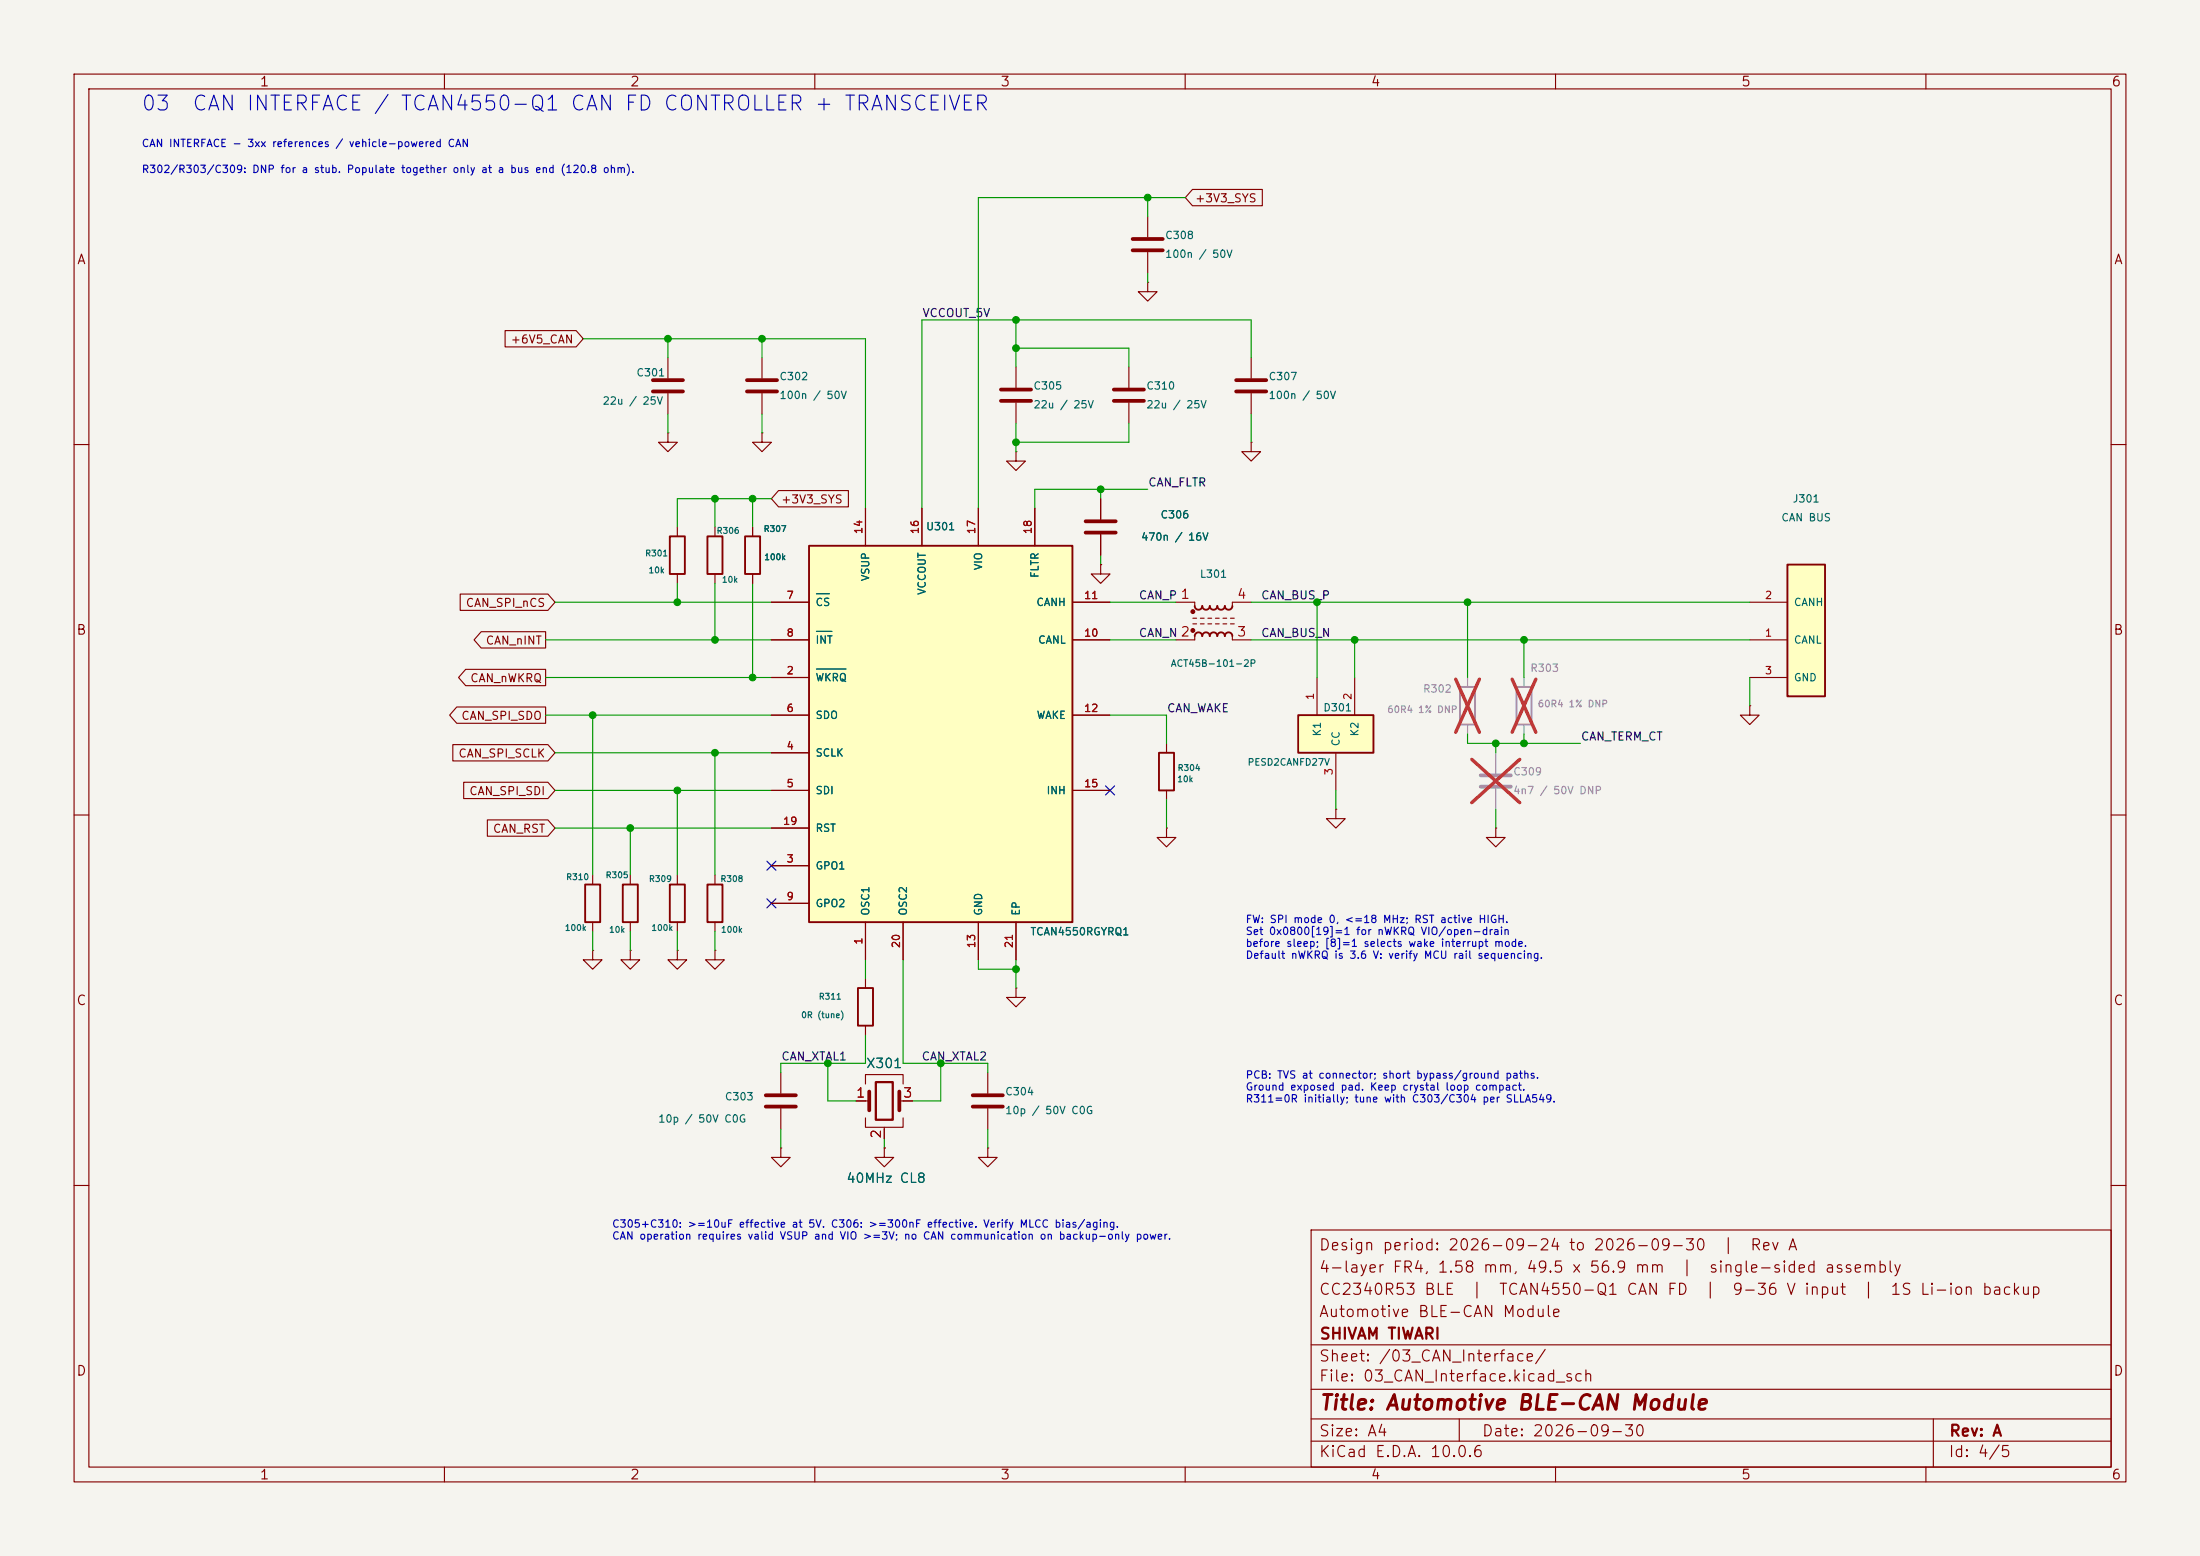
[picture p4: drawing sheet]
<svg xmlns="http://www.w3.org/2000/svg" width="297mm" height="210mm" viewBox="0 0 297 210" stroke-linecap="round" stroke-linejoin="round" font-family="sans-serif">
<path d="M0 0h297v210h-297z" fill="#f5f4ef" stroke="#f5f4ef" stroke-width=".14"/>
<g fill="none" stroke="#840000" stroke-width=".15">
<path d="M10 10h277v190h-277zM12 12h273v186h-273zM60 10v2M110 10v2M160 10v2M210 10v2M260 10v2M10 60h2M285 60h2M10 110h2M157.5 100.3v1.3M157.5 106.7v1.3"/>
<path d="M180.3 109.2v1.3h1.3l-1.3 1.3-1.2-1.3h1.2M180.3 109.2h.1M201.9 111.8v1.2h1.3l-1.3 1.3-1.2-1.3h1.2M201.9 111.8h.1M285 110h2M85.1 128.3v1.2h1.3l-1.3 1.3-1.3-1.3h1.3M85.1 128.3h.1M91.4 128.3v1.2h1.3l-1.3 1.3-1.2-1.3h1.2M91.4 128.3h.1M115.6 148.6h1.7M116.8 146.3v-1.3h5.1v1.3M116.8 150.9v1.2h5.1v-1.2"/>
<path d="M119.4 154.9v1.3h1.2l-1.2 1.3-1.3-1.3h1.3M119.4 154.9h.1M119.4 152.1v1.6M121.4 148.6h1.8M10 160h2M177 166h108v32h-108zM285 160h2M60 198v2M110 198v2M160 198v2M177 194.5h108M177 191.5h108"/>
<path d="M177 187.5h108M177 181.5h108M197 191.5v3M210 198v2M260 198v2M261 191.5v6.5"/>
</g>
<path d="M117.3 147.3v2.6M121.4 147.3v2.6" fill="none" stroke="#840000" stroke-width=".51"/>
<path d="M118.2 146.1h2.3v5h-2.3z" fill="none" stroke="#840000" stroke-width=".3"/>
<path d="M156.5 101.6h2v5.1h-2z" fill="none" stroke="#840000" stroke-width=".25"/>
<path d="M109.2 73.7h35.6v50.8h-35.6z" fill="#ffffc2"/>
<path d="M100.6 72.4h2v5.1h-2zM109.2 73.7h35.6v50.8h-35.6zM161.3 81.8a.51 .51 0 0 0 .5 .5 .51 .51 0 0 0 .5-.5 .51 .51 0 0 0 .5 .5 .51 .51 0 0 0 .5-.5 .51 .51 0 0 0 .5 .5 .51 .51 0 0 0 .5-.5 .51 .51 0 0 0 .5 .5 .51 .51 0 0 0 .6-.5 .51 .51 0 0 0 .5 .5 .51 .51 0 0 0 .5-.5M161.3 85.9a.51 .51 0 0 1 .5-.6 .51 .51 0 0 1 .5 .6 .51 .51 0 0 1 .5-.6 .51 .51 0 0 1 .5 .6 .51 .51 0 0 1 .5-.6 .51 .51 0 0 1 .5 .6 .51 .51 0 0 1 .5-.6 .51 .51 0 0 1 .6 .6 .51 .51 0 0 1 .5-.6 .51 .51 0 0 1 .5 .6M95.5 119.4h2v5.1h-2z" fill="none" stroke="#840000" stroke-width=".25"/>
<g fill="none" stroke="#840000" stroke-width=".15">
<path d="M101.6 71.1v1.3M101.6 77.5v1.2M116.8 68.6v5.1M124.5 68.6v5.1M132.1 68.6v5.1M139.7 68.6v5.1M148.6 76.2v1.3h1.3l-1.3 1.2-1.3-1.2h1.3M148.6 76.2h.1M104.1 91.4h5.1M104.1 96.5h5.1M104.1 81.3h5.1M104.1 86.4h5.1"/>
<path d="M144.8 96.5h5.1M144.8 81.3h5.1M144.8 86.4h5.1M158.7 81.3h2.6v.5M161 83.4h.5M161 84.2h.5M161.3 85.9v.5h-2.6M162.1 83.4h.5M162.1 84.2h.5M163.1 83.4h.5M163.1 84.2h.5M164.1 83.4h.5"/>
<path d="M164.1 84.2h.5M165.1 83.4h.5M165.1 84.2h.5M166.1 83.4h.5M166.1 84.2h.5M166.4 85.9v.5h2.5M168.9 81.3h-2.5v.5M236.2 95.3v1.2h1.3l-1.3 1.3-1.3-1.3h1.3M236.2 95.3h.1M96.5 118.1v1.3M104.1 116.8h5.1M104.1 101.6h5.1"/>
<path d="M104.1 106.7h5.1M104.1 111.8h5.1M144.8 106.7h5.1M96.5 128.3v1.2h1.3l-1.3 1.3-1.3-1.3h1.3M96.5 128.3h.1M96.5 124.5v1.2M104.1 121.9h5.1M116.8 124.5v5M121.9 124.5v5M132.1 124.5v5M137.2 124.5v5"/>
</g>
<path d="M110.2 90.3h4M110.2 80.1h1.8M110.2 85.2h2.1" fill="none" stroke="#006464" stroke-width=".15"/>
<g fill="#840000" stroke="#840000" stroke-width=".15">
<circle cx="161" cy="82.5" r=".25"/>
<circle cx="161" cy="85.1" r=".25"/>
</g>
<path d="M241.3 76.2h5.1v17.8h-5.1z" fill="#ffffc2"/>
<path d="M90.4 72.4h2.1v5.1h-2.1zM95.5 72.4h2v5.1h-2zM241.3 76.2h5.1v17.8h-5.1z" fill="none" stroke="#840000" stroke-width=".25"/>
<path d="M168.9 59.7v1.3h1.3l-1.3 1.2-1.3-1.2h1.3M168.9 59.7h.1M91.4 71.1v1.3M91.4 77.5v1.2M96.5 71.1v1.3M96.5 77.5v1.2M236.2 86.4h5.1M236.2 81.3h5.1M236.2 91.4h5.1" fill="none" stroke="#840000" stroke-width=".15"/>
<path d="M197.1 92.7h2v5.1h-2zM204.7 92.7h2.1v5.1h-2.1z" fill="none" stroke="#9c9b98" stroke-width=".25"/>
<path d="M198.1 91.4v1.3M198.1 97.8v1.3M205.7 91.4v1.3M205.7 97.8v1.3M201.9 101.6v2.8M201.9 106.4v2.8" fill="none" stroke="#9c9b98" stroke-width=".15"/>
<path d="M196.5 91.7l3.2 7.1M199.7 91.7l-3.2 7.1M204.1 91.7l3.2 7.1M207.3 91.7l-3.2 7.1M198.7 102.5l6.5 5.8M205.2 102.5l-6.5 5.8" fill="none" stroke="#e12e31" stroke-width=".46"/>
<path d="M199.9 104.6h4.1M199.9 106.2h4.1" fill="none" stroke="#9c9b98" stroke-width=".51"/>
<path d="M175.3 96.5h10.1v5.1h-10.1z" fill="#ffffc2"/>
<path d="M175.3 96.5h10.1v5.1h-10.1zM79 119.4h2v5.1h-2zM84.1 119.4h2v5.1h-2zM90.4 119.4h2.1v5.1h-2.1zM115.8 133.4h2.1v5h-2.1z" fill="none" stroke="#840000" stroke-width=".25"/>
<g fill="none" stroke="#840000" stroke-width=".15">
<path d="M154.9 38.1v1.3h1.3l-1.3 1.2-1.2-1.2h1.2M154.9 38.1h.1M154.9 29.2v2.8M154.9 34v2.8M161 25.6h9.4v2.2h-9.4l-1-1.1zM68.2 44.6h9.6l.9 1.1-.9 1.1h-9.6zM90.2 58.4v1.3h1.2l-1.2 1.3-1.3-1.3h1.3M90.2 58.4h.1M90.2 48.3v2.8M90.2 53.1v2.8M102.9 58.4v1.3h1.2l-1.2 1.3-1.3-1.3h1.3M102.9 58.4h.1"/>
<path d="M102.9 48.3v2.8M102.9 53.1v2.8M137.2 49.5v2.8M137.2 54.4v2.8M152.4 49.5v2.8M152.4 54.4v2.8M168.9 48.3v2.8M168.9 53.1v2.8M101.6 71.1v1.3M101.6 77.5v1.2M105.1 66.2h9.4v2.2h-9.4l-1-1.1zM116.8 68.6v5.1"/>
<path d="M124.5 68.6v5.1M132.1 68.6v5.1M137.2 61v1.2h1.2l-1.2 1.3-1.3-1.3h1.3M137.2 61h.1M139.7 68.6v5.1M148.6 76.2h.1M148.6 67.3v2.8M148.6 72.1v2.8M61.7 95.4h12v2.2h-12l-1-1.1zM62.1 80.2h11.9l.9 1.1-.9 1.1h-11.9zM62.9 90.3h10.8v2.2h-10.8l-1-1.1zM65 85.3h8.7v2.2h-8.7l-1-1.1z"/>
<path d="M104.1 91.4h5.1M104.1 96.5h5.1M104.1 81.3h5.1M104.1 86.4h5.1M144.8 96.5h5.1M144.8 81.3h5.1M144.8 86.4h5.1M177.8 91.4v5.1M182.9 91.4v5.1M61.1 100.5h12.9l.9 1.1-.9 1.1h-12.9zM62.6 105.6h11.4l.9 1.1-.9 1.1h-11.4zM65.8 110.7h8.2l.9 1.1-.9 1.1h-8.2z"/>
<path d="M80 118.1v1.3M85.1 118.1v1.3M91.4 118.1v1.3M104.1 116.8h5.1M104.1 101.6h5.1M104.1 106.7h5.1M104.1 111.8h5.1M144.8 106.7h5.1M157.5 111.8v1.2h1.2l-1.2 1.3-1.3-1.3h1.3M157.5 111.8h.1M180.3 101.6v5.1M80 128.3v1.2h1.3l-1.3 1.3-1.3-1.3h1.3"/>
<path d="M80 128.3h.1M80 124.5v1.2M85.1 124.5v1.2M91.4 124.5v1.2M104.1 121.9h5.1M116.8 124.5v5M116.8 132.1v1.3M116.8 138.4v1.3M121.9 124.5v5M132.1 124.5v5M137.2 133.4v1.2h1.2l-1.2 1.3-1.3-1.3h1.3M137.2 133.4h.1"/>
<path d="M137.2 124.5v5M105.4 154.9v1.3h1.3l-1.3 1.3-1.3-1.3h1.3M105.4 154.9h.1M105.4 144.8v2.8M105.4 149.6v2.8M115.6 148.6h1.2M119.4 154.9h.1M119.4 152.4v1.3M121.9 148.6h1.3M133.3 154.9v1.3h1.3l-1.3 1.3-1.2-1.3h1.2M133.3 154.9h.1M133.3 144.8v2.8"/>
<path d="M133.3 149.6v2.8"/>
</g>
<g fill="none" stroke="#840000" stroke-width=".51">
<path d="M152.9 32.3h4.1M152.9 33.8h4.1M88.1 51.3h4.1M88.1 52.8h4.1M100.8 51.3h4.1M100.8 52.8h4.1M135.1 52.6h4.1M135.1 54.1h4.1M150.4 52.6h4M150.4 54.1h4M166.9 51.3h4M166.9 52.8h4"/>
<path d="M146.6 70.4h4M146.6 71.9h4M103.4 147.8h4M103.4 149.4h4M131.3 147.8h4.1M131.3 149.4h4.1"/>
</g>
<g fill="none" stroke="#009600" stroke-width=".15">
<path d="M154.9 26.7v2.5M154.9 36.8v1.3M160 26.7h-27.9v41.9M78.7 45.7h38.1v22.9M90.2 45.7v2.6M90.2 55.9v2.5M102.9 45.7v2.6M102.9 55.9v2.5M137.2 43.2v6.3M137.2 57.2v3.8M137.2 47h15.2v2.5M152.4 57.2v2.5h-15.2"/>
<path d="M168.9 48.3v-5.1h-44.4v25.4M168.9 55.9v3.8M91.4 78.7v2.6M96.5 67.3v3.8M96.5 78.7v7.7M101.6 67.3v3.8M101.6 78.7v12.7M104.1 67.3h-12.7v3.8M148.6 66v1.3M148.6 74.9v1.3M154.9 66h-15.2v2.6M73.7 96.5h30.4"/>
<path d="M73.7 86.4h30.4M73.7 91.4h30.4M74.9 81.3h29.2M80 96.5v21.6M149.9 96.5h7.6v3.8M149.9 86.4h8.8M149.9 81.3h8.8M168.9 86.4h67.3M168.9 81.3h67.3M177.8 81.3v10.1M182.9 86.4v5M198.1 81.3v10.1"/>
<path d="M198.1 99.1v1.2h15.3M205.7 86.4v5M205.7 99.1v1.2M236.2 91.4v3.9M74.9 101.6h29.2M74.9 106.7h29.2M74.9 111.8h29.2M85.1 111.8v6.3M91.4 106.7v11.4M96.5 101.6v16.5M157.5 108v3.8M180.3 106.7v2.5"/>
<path d="M201.9 100.3v1.3M201.9 109.2v2.6M80 125.7v2.6M85.1 125.7v2.6M91.4 125.7v2.6M96.5 125.7v2.6M116.8 139.7v3.8h-11.4v1.3M116.8 129.5v2.6M121.9 129.5v14h11.4v1.3M132.1 129.5v1.3h5.1M137.2 129.5v3.9M105.4 152.4v2.5"/>
<path d="M111.8 143.5v5.1h3.8M119.4 153.7v1.2M127 143.5v5.1h-3.8M133.3 152.4v2.5"/>
</g>
<path d="M103.5 116.2l1.2 1.2M104.7 116.2l-1.2 1.2M149.3 106.1l1.2 1.2M150.5 106.1l-1.2 1.2M103.5 121.3l1.2 1.2M104.7 121.3l-1.2 1.2" fill="none" stroke="#000084" stroke-width=".15"/>
<path d="M110.2 90.3h4M110.2 80.1h1.8M110.2 85.2h2.1" fill="none" stroke="#006464" stroke-width=".15"/>
<g fill="#009600" stroke="#009600" stroke-width=".14">
<circle cx="91.4" cy="106.7" r=".46"/>
<circle cx="96.5" cy="101.6" r=".46"/>
<circle cx="80" cy="96.5" r=".46"/>
<circle cx="85.1" cy="111.8" r=".46"/>
<circle cx="101.6" cy="91.4" r=".46"/>
<circle cx="96.5" cy="86.4" r=".46"/>
<circle cx="91.4" cy="81.3" r=".46"/>
<circle cx="137.2" cy="130.8" r=".46"/>
<circle cx="127" cy="143.5" r=".46"/>
<circle cx="111.8" cy="143.5" r=".46"/>
<circle cx="182.9" cy="86.4" r=".46"/>
<circle cx="177.8" cy="81.3" r=".46"/>
<circle cx="198.1" cy="81.3" r=".46"/>
<circle cx="137.2" cy="59.7" r=".46"/>
<circle cx="137.2" cy="47" r=".46"/>
<circle cx="137.2" cy="43.2" r=".46"/>
<circle cx="154.9" cy="26.7" r=".46"/>
<circle cx="148.6" cy="66" r=".46"/>
<circle cx="205.7" cy="86.4" r=".46"/>
<circle cx="201.9" cy="100.3" r=".46"/>
<circle cx="205.7" cy="100.3" r=".46"/>
<circle cx="90.2" cy="45.7" r=".46"/>
<circle cx="102.9" cy="45.7" r=".46"/>
<circle cx="101.6" cy="67.3" r=".46"/>
<circle cx="96.5" cy="67.3" r=".46"/>
</g>
<g font-size="2" fill="#0000c2">
<text x="19" y="15.4">03</text>
<text x="25.8" y="15.4">CAN INTERFACE / TCAN4550-Q1 CAN FD CONTROLLER + TRANSCEIVER</text>
</g>
<text font-size="2" fill="#840000" x="178" y="190.8">Title: Automotive BLE-CAN Module</text>
<g font-size="1.5" fill="#840000">
<text x="178" y="172.1">4-layer FR4, 1.58 mm, 49.5 x 56.9 mm</text>
<text x="178" y="169.1">Design period: 2026-09-24 to 2026-09-30</text>
<text x="226.9" y="172.1">|</text>
<text x="230.6" y="172.1">single-sided assembly</text>
<text x="232.5" y="169.1">|</text>
<text x="236.2" y="169.1">Rev A</text>
<text x="178" y="178.1">Automotive BLE-CAN Module</text>
<text x="178" y="175.1">CC2340R53 BLE</text>
<text x="198.5" y="175.1">|</text>
<text x="202.2" y="175.1">TCAN4550-Q1 CAN FD</text>
<text x="230" y="175.1">|</text>
<text x="233.7" y="175.1">9-36 V input</text>
<text x="251.4" y="175.1">|</text>
<text x="255.1" y="175.1">1S Li-ion backup</text>
<text x="178" y="184.1">Sheet: /03_CAN_Interface/</text>
<text x="178" y="181.1">SHIVAM TIWARI</text>
<text x="178" y="186.8">File: 03_CAN_Interface.kicad_sch</text>
<text x="178" y="197">KiCad E.D.A. 10.0.6</text>
<text x="178" y="194.2">Size: A4</text>
<text x="200" y="194.2">Date: 2026-09-30</text>
<text x="263" y="197">Id: 4/5</text>
<text x="263" y="194.2">Rev: A</text>
</g>
<g font-size="1.3" fill="#840000">
<text x="35" y="12">1</text>
<text x="85" y="12">2</text>
<text x="135" y="12">3</text>
<text x="185" y="12">4</text>
<text x="235" y="12">5</text>
<text x="285" y="12">6</text>
<text x="10.3" y="36">A</text>
<text x="285.3" y="36">A</text>
<text x="10.2" y="86">B</text>
<text x="285.2" y="86">B</text>
<text x="10.2" y="136">C</text>
<text x="285.2" y="136">C</text>
<text x="10.2" y="186">D</text>
<text x="285.2" y="186">D</text>
<text x="35" y="200">1</text>
<text x="85" y="200">2</text>
<text x="135" y="200">3</text>
<text x="185" y="200">4</text>
<text x="235" y="200">5</text>
<text x="285" y="200">6</text>
</g>
<g font-size="1.3" fill="#a90000">
<text x="159.3" y="81.1">1</text>
<text x="166.9" y="81.1">4</text>
<text x="159.3" y="86.2">2</text>
<text x="166.9" y="86.2">3</text>
<text x="115.5" y="148.5">1</text>
<text x="121.8" y="148.5">3</text>
<text x="119.2" y="153.8" transform="rotate(-90 119.2 153.8)">2</text>
</g>
<g font-size="1.3" fill="#006464">
<text x="116.8" y="144.5">X301</text>
<text x="114.2" y="160">40MHz CL8</text>
</g>
<g font-size="1.1" fill="#840000">
<text x="161.2" y="27.6">+3V3_SYS</text>
<text x="68.9" y="46.6">+6V5_CAN</text>
<text x="105.4" y="68.2">+3V3_SYS</text>
<text x="62.8" y="82.2">CAN_SPI_nCS</text>
<text x="65.5" y="87.3">CAN_nINT</text>
<text x="63.4" y="92.4">CAN_nWKRQ</text>
<text x="62.2" y="97.4">CAN_SPI_SDO</text>
<text x="61.8" y="102.5">CAN_SPI_SCLK</text>
<text x="63.3" y="107.6">CAN_SPI_SDI</text>
<text x="66.5" y="112.7">CAN_RST</text>
</g>
<g font-size="1.1" fill="#0f0f0f">
<text x="124.5" y="43.1">VCCOUT_5V</text>
<text x="154.9" y="65.9">CAN_FLTR</text>
<text x="153.7" y="81.2">CAN_P</text>
<text x="170.2" y="81.2">CAN_BUS_P</text>
<text x="153.7" y="86.2">CAN_N</text>
<text x="170.2" y="86.2">CAN_BUS_N</text>
<text x="157.5" y="96.4">CAN_WAKE</text>
<text x="213.4" y="100.2">CAN_TERM_CT</text>
<text x="105.4" y="143.4">CAN_XTAL1</text>
<text x="124.3" y="143.4">CAN_XTAL2</text>
</g>
<g font-size="1" fill="#0000c2">
<text x="19.1" y="20.1">CAN INTERFACE - 3xx references / vehicle-powered CAN</text>
<text x="19.1" y="23.6">R302/R303/C309: DNP for a stub. Populate together only at a bus end (120.8 ohm).</text>
<text x="168.1" y="124.8">FW: SPI mode 0, &lt;=18 MHz; RST active HIGH.</text>
<text x="168.1" y="126.4">Set 0x0800[19]=1 for nWKRQ VIO/open-drain</text>
<text x="168.1" y="128">before sleep; [8]=1 selects wake interrupt mode.</text>
<text x="168.1" y="129.7">Default nWKRQ is 3.6 V: verify MCU rail sequencing.</text>
<text x="168.1" y="145.8">PCB: TVS at connector; short bypass/ground paths.</text>
<text x="168.1" y="147.4">Ground exposed pad. Keep crystal loop compact.</text>
<text x="168.1" y="149">R311=0R initially; tune with C303/C304 per SLLA549.</text>
<text x="82.6" y="165.9">C305+C310: &gt;=10uF effective at 5V. C306: &gt;=300nF effective. Verify MLCC bias/aging.</text>
<text x="82.6" y="167.5">CAN operation requires valid VSUP and VIO &gt;=3V; no CAN communication on backup-only power.</text>
</g>
<g font-size="1" fill="#006464">
<text x="157.2" y="32.5">C308</text>
<text x="157.2" y="35">100n / 50V</text>
<text x="85.8" y="51">C301</text>
<text x="105.1" y="51.6">C302</text>
<text x="139.4" y="52.8">C305</text>
<text x="154.7" y="52.8">C310</text>
<text x="171.2" y="51.6">C307</text>
<text x="81.3" y="54.9">22u / 25V</text>
<text x="105.1" y="54.1">100n / 50V</text>
<text x="139.4" y="55.4">22u / 25V</text>
<text x="154.7" y="55.4">22u / 25V</text>
<text x="171.2" y="54.1">100n / 50V</text>
<text x="124.9" y="71.8">U301</text>
<text x="156.6" y="70.2">C306</text>
<text x="240.4" y="70.6">CAN BUS</text>
<text x="241.9" y="68.1">J301</text>
<text x="132.8" y="77" transform="rotate(-90 132.8 77)">VIO</text>
<text x="154" y="73.2">470n / 16V</text>
<text x="110" y="82">CS</text>
<text x="117.6" y="78.5" transform="rotate(-90 117.6 78.5)">VSUP</text>
<text x="125.2" y="80.4" transform="rotate(-90 125.2 80.4)">VCCOUT</text>
<text x="139.8" y="82">CANH</text>
<text x="140.5" y="78.1" transform="rotate(-90 140.5 78.1)">FLTR</text>
<text x="161.9" y="78.2">L301</text>
<text x="242.1" y="82">CANH</text>
<text x="110" y="87.1">INT</text>
<text x="140.1" y="87.1">CANL</text>
<text x="242.1" y="87.1">CANL</text>
<text x="110" y="92.2">WKRQ</text>
<text x="242.1" y="92.2">GND</text>
<text x="110" y="97.3">SDO</text>
<text x="139.9" y="97.3">WAKE</text>
<text x="178.6" y="99.5" transform="rotate(-90 178.6 99.5)">K1</text>
<text x="178.6" y="96.3">D301</text>
<text x="181.1" y="100.8" transform="rotate(-90 181.1 100.8)">CC</text>
<text x="183.6" y="99.5" transform="rotate(-90 183.6 99.5)">K2</text>
<text x="110" y="102.4">SCLK</text>
<text x="110" y="107.4">SDI</text>
<text x="141.2" y="107.4">INH</text>
<text x="110" y="112.5">RST</text>
<text x="110" y="117.6">GPO1</text>
<text x="110" y="122.7">GPO2</text>
<text x="117.6" y="123.7" transform="rotate(-90 117.6 123.7)">OSC1</text>
<text x="122.7" y="123.7" transform="rotate(-90 122.7 123.7)">OSC2</text>
<text x="132.8" y="123.7" transform="rotate(-90 132.8 123.7)">GND</text>
<text x="137.9" y="123.7" transform="rotate(-90 137.9 123.7)">EP</text>
<text x="139" y="126.5">TCAN4550RGYRQ1</text>
<text x="97.8" y="148.8">C303</text>
<text x="135.6" y="148.1">C304</text>
<text x="88.8" y="151.8">10p / 50V C0G</text>
<text x="135.6" y="150.6">10p / 50V C0G</text>
</g>
<g font-size="1" fill="#a90000">
<text x="116.7" y="72.2" transform="rotate(-90 116.7 72.2)">14</text>
<text x="124.3" y="72.2" transform="rotate(-90 124.3 72.2)">16</text>
<text x="131.9" y="72.2" transform="rotate(-90 131.9 72.2)">17</text>
<text x="139.5" y="72.2" transform="rotate(-90 139.5 72.2)">18</text>
<text x="106.1" y="81.1">7</text>
<text x="146.3" y="81.1">11</text>
<text x="238.2" y="81.1">2</text>
<text x="106.1" y="86.2">8</text>
<text x="146.3" y="86.2">10</text>
<text x="238.2" y="86.2">1</text>
<text x="106.1" y="91.3">2</text>
<text x="177.6" y="94.6" transform="rotate(-90 177.6 94.6)">1</text>
<text x="182.7" y="94.6" transform="rotate(-90 182.7 94.6)">2</text>
<text x="238.2" y="91.3">3</text>
<text x="106.1" y="101.4">4</text>
<text x="106.1" y="96.3">6</text>
<text x="146.3" y="96.3">12</text>
<text x="106.1" y="106.5">5</text>
<text x="146.3" y="106.5">15</text>
<text x="180.2" y="104.7" transform="rotate(-90 180.2 104.7)">3</text>
<text x="105.6" y="111.6">19</text>
<text x="106.1" y="116.7">3</text>
<text x="106.1" y="121.7">9</text>
<text x="116.7" y="127.6" transform="rotate(-90 116.7 127.6)">1</text>
<text x="121.7" y="128.1" transform="rotate(-90 121.7 128.1)">20</text>
<text x="131.9" y="128.1" transform="rotate(-90 131.9 128.1)">13</text>
<text x="137" y="128.1" transform="rotate(-90 137 128.1)">21</text>
</g>
<g font-size="1" fill="#939391">
<text x="192" y="93.7">R302</text>
<text x="206.5" y="90.9">R303</text>
<text x="204.2" y="104.9">C309</text>
<text x="204.2" y="107.4">4n7 / 50V DNP</text>
</g>
<g font-size=".9" fill="#006464">
<text x="158" y="90.2">ACT45B-101-2P</text>
<text x="168.4" y="103.6">PESD2CANFD27V</text>
</g>
<g font-size=".9" fill="#939391">
<text x="207.5" y="95.7">60R4 1% DNP</text>
<text x="187.2" y="96.4">60R4 1% DNP</text>
</g>
<g font-size=".8" fill="#006464">
<text x="103" y="72">R307</text>
<text x="87" y="75.3">R301</text>
<text x="87.5" y="77.6">10k</text>
<text x="96.7" y="72.2">R306</text>
<text x="103.1" y="75.8">100k</text>
<text x="97.4" y="78.8">10k</text>
<text x="158.9" y="105.8">10k</text>
<text x="158.9" y="104.2">R304</text>
<text x="76.4" y="119">R310</text>
<text x="81.7" y="118.7">R305</text>
<text x="87.5" y="119.2">R309</text>
<text x="97.2" y="119.2">R308</text>
<text x="76.2" y="125.8">100k</text>
<text x="87.9" y="125.8">100k</text>
<text x="82.1" y="126.1">10k</text>
<text x="97.3" y="126.1">100k</text>
<text x="108.1" y="137.6">0R (tune)</text>
<text x="110.5" y="135.1">R311</text>
</g>
</svg>
